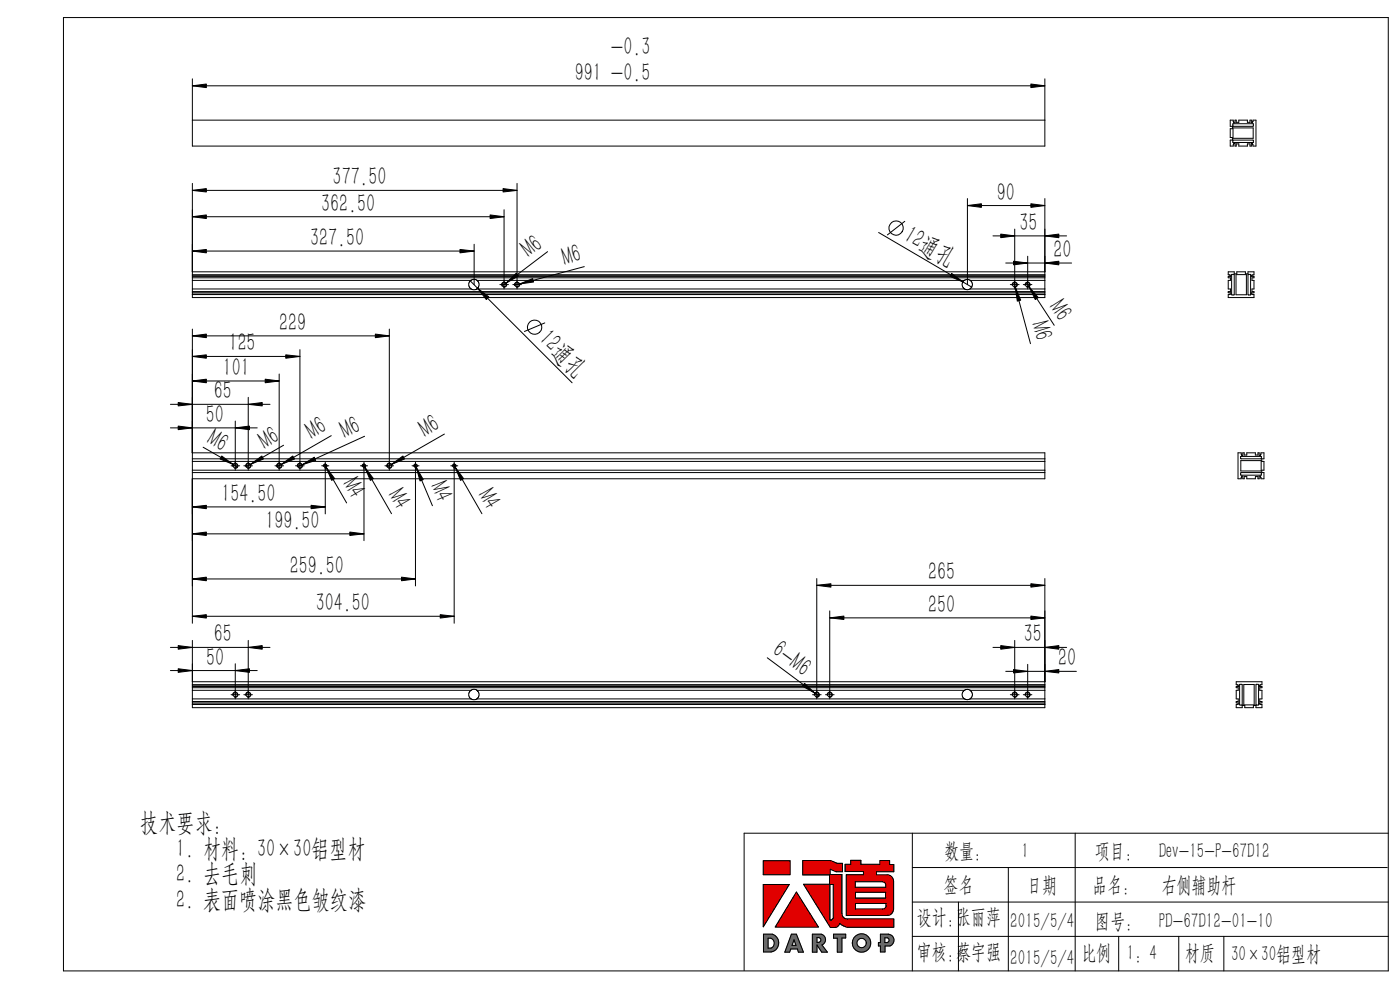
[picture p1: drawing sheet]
<svg xmlns="http://www.w3.org/2000/svg" width="297mm" height="210mm" viewBox="0 0 297 210" stroke-linecap="round" stroke-linejoin="round" font-family="sans-serif">
<g fill="none" stroke="#000" stroke-width=".21">
<path d="M13.5 3.7h281v202.3h-281zM40.8 16.7v14.3h180.9v-14.3M40.8 18.2h180.9M40.8 25.5h180.9M40.8 38.9v24.2h180.9v-21M109.7 38.9v22.4M261 25.5h.6l.1 .5h.3v-.5h.3v.5h.5v-.5h1.8v.5h.6v-.5h.3v.5h.2l.1-.5h.6v5.5h-.6l-.1-.6h-.2v.6h-.3v-.5h-.6v.5h-1.8v-.5h-.5v.5h-.3v-.6h-.3l-.1 .6h-.6v-1.3h.5v-.5h-.5v-1.9h.5v-.5h-.5zM261.5 26.3l4.4-.1v.6h-4.3zM261.5 29.7h4.4v.5h-4.3zM261.6 27.1h4.3v2.2h-4.3zM40.8 57.7h180.9M40.8 58.3h180.9"/>
<path d="M40.8 58.6h180.9M40.8 58.9h180.9M40.8 58.4h180.9M40.8 53.3h59.8M40.8 46h66.1M40.8 40.4h68.9M99.8 59.6l21.6 21.6M99.9 59.4l-.4 .5-.1 .7 .5 .7M100.6 51.8v8.6M101.2 59.5l.4 .4v.6l-.1 .5-.4 .3M101.2 59.4l-.9-.1-.4 .2h-59.1M101.2 59.5h103.4l.5-.2 .7 .2"/>
<path d="M106.9 44.5v16.8M116.2 53.4l-9.7 7.3M124 56.6l-14.8 3.9a.54 .54 0 0 1 .5-.6 .54 .54 0 0 1 .5 .5 .54 .54 0 0 1-.6 .5M186.4 49.3l19.8 11.6M191.9 46.9l-3.6 2.9M204.6 59.4l-.4 .4-.1 .6 .1 .5 .4 .4M205.2 42.1v18.3M205.2 43.6h16.5M205.8 59.5l.4 .4 .1 .6-.2 .5-.3 .3M205.8 59.5h15.9M210.7 50h15.6M213.4 55.8h13.9"/>
<path d="M215.1 59.9l3.5 13M215.3 48.6v12.7M217.7 59.9l5.9 9.1M218 54.4v6.9M260.6 57.7h1.2v.4h.6v-.4h1.8v.4h.6v-.4h1.2v.6l-.5 .1v.2h.5v.3h-.4v.6h.4v1.8h-.4v.5h.4v.3h-.5v.3l.5 .1v.6h-5.4v-.6l.5-.1v-.3h-.5v-.3h.4v-.5h-.4v-1.8h.4v-.6h-.4v-.3h.5v-.2l-.5-.1zM261.3 58.3l.5-.1v4.4l-.5-.1zM262.2 58.3h2.2v4.2h-2.2zM264.8 58.3l.5-.1v4.4l-.5-.1zM40.8 69.8v62.4M40.8 61.3h59.1M40.8 62.1h180.9M40.8 61.8h180.9"/>
<path d="M40.8 62.5h180.9M40.8 62.4h180.9M40.8 75.6h22.8M40.8 71.2h41.8M59.2 79.3v20.4M63.6 74.2v25.5M82.6 69.8v29.9M99.9 61.3l.4 .2 .8-.2h103.5M106 60.4h1.9M106.4 60.5a.55 .55 0 0 1 .5-.7 .55 .55 0 0 1 .6 .6 .55 .55 0 0 1-.7 .5M108.8 60.4h1.8M115.6 68.5l-4.3 1.8"/>
<path d="M204.6 61.3l.5 .2 .6-.2h16M214.3 60.4h1.9M214.8 60.5a.54 .54 0 0 1 .4-.6 .54 .54 0 0 1 .6 .5 .54 .54 0 0 1-.7 .5M217.1 60.4h1.8M217.5 60.5a.55 .55 0 0 1 .4-.7 .55 .55 0 0 1 .6 .6 .55 .55 0 0 1-.7 .5M36.2 90.8h18.4M36.2 85.8h21.1M40.8 96.1h180.9v5.5h-180.9M40.8 97.3h180.9M40.8 97.9h180.9M40.8 99.7h180.9M40.8 80.8h18.4"/>
<path d="M43.1 94.9l7.3 4.2M49 98.8h1.8M49.4 98.9a.54 .54 0 0 1 .5-.6 .54 .54 0 0 1 .6 .5 .54 .54 0 0 1-.7 .5M49.9 89.3v10.4M51.7 98.8h1.9M52.1 98.9a.54 .54 0 0 1 .5-.7 .54 .54 0 0 1 .6 .6 .54 .54 0 0 1-.7 .5M52.7 84.3v15.4M58.3 98.8h1.9M58.7 98.9a.54 .54 0 0 1 .5-.6 .54 .54 0 0 1 .6 .5 .54 .54 0 0 1-.7 .5M60.2 94.4l-8 4.7M62.7 98.8h1.8M63.1 98.9a.55 .55 0 0 1 .5-.7 .55 .55 0 0 1 .6 .6 .55 .55 0 0 1-.7 .5"/>
<path d="M68.2 98.8h1.6M68.6 98.9a.35 .35 0 0 1 .3-.5 .35 .35 0 0 1 .4 .4 .35 .35 0 0 1-.4 .3M68.8 98.5l4.7 8.2M69 98v11M70.3 92.4l-11.5 6.7M76.5 98.8h1.5M76.8 98.9a.35 .35 0 0 1 .3-.5 .35 .35 0 0 1 .4 .4 .35 .35 0 0 1-.4 .3M77 98.5l6.1 10.5M77.2 98v16.7M77.3 92.5l-14.2 6.5M81.7 98.8h1.8M82 98.9a.54 .54 0 0 1 .5-.7 .54 .54 0 0 1 .6 .6 .54 .54 0 0 1-.6 .5"/>
<path d="M87.4 98.8h1.5M87.8 98.9a.36 .36 0 0 1 .3-.5 .36 .36 0 0 1 .4 .4 .36 .36 0 0 1-.4 .3M88 98.5l3.7 8.8M88.1 98v26.3M94.3 92.1l-12.2 7M95.6 98.8h1.5M96 98.9a.36 .36 0 0 1 .3-.5 .36 .36 0 0 1 .4 .4 .36 .36 0 0 1-.4 .3M96.2 98.5l6 10.5M96.4 98v34.2M262.6 96.1h.7l.1 .5h.3v-.5h.2v.4h.6v-.4h1.8v.4h.6v-.4h.2v.5h.3l.1-.5h.6v1.2h-.4v.6h.4v1.8h-.4v.5h.4v1.4h-.6l-.1-.6h-.3v.6h-.2v-.5h-.6v.5h-1.8v-.5h-.6v.5h-.2v-.6h-.3l-.1 .6h-.7zM263.2 96.9l4.3-.1 .1 .5h-4.4zM263.2 97.7h4.3v2.2h-4.3z"/>
<path d="M40.8 100.2h180.9M40.8 107.5h28.2M40.8 113.2h36.4M263.2 100.3l4.3-.1 .1 .6h-4.4zM36.2 137.3h21.1M40.8 122.8h47.3M40.8 130.7h55.6M52.7 135.8v12.5M162.8 139.5l10.9 8.2M173.3 122.7v25.6M173.3 124.2h48.4M176 129.6v18.7"/>
<path d="M176 131.1h45.7M210.7 137.3h15.6M215.3 135.8v12.5M221.7 122.7v27.4h-180.9v-14.3M36.2 142.2h18.4M40.8 148.3h59.2l.3 .1 .9-.1M40.8 144.6h180.9M40.8 145.2h180.9M40.8 145.9h180.9M40.8 145.6h180.9M40.8 146.4h59.1M40.8 148.8h180.9"/>
<path d="M40.8 149.1h180.9M40.8 149.4h180.9M40.8 145.3h180.9M49 147.4h1.8M49.4 147.5a.54 .54 0 0 1 .5-.7 .54 .54 0 0 1 .6 .6 .54 .54 0 0 1-.7 .5M49.9 140.8v7.5M51.7 147.4h1.9M52.1 147.5a.54 .54 0 0 1 .5-.7 .54 .54 0 0 1 .6 .5 .54 .54 0 0 1-.7 .6M99.9 146.4l-.2 .2-.3 .5 .1 .7 .4 .5M101.1 146.4l.5 .8v.6l-.4 .5M101.2 146.4l-.9-.2-.4 .2M101.2 148.3h103.5l.4 .1 .7-.1"/>
<path d="M101.2 146.4h103.4M172.4 147.4h1.8M172.8 147.5a.55 .55 0 0 1 .4-.7 .55 .55 0 0 1 .6 .6 .55 .55 0 0 1-.7 .5M175.1 147.4h1.9M175.5 147.5a.54 .54 0 0 1 .5-.7 .54 .54 0 0 1 .6 .6 .54 .54 0 0 1-.7 .5M204.6 146.4l-.4 .4-.1 .5 .1 .6 .4 .4M204.6 146.4l.5-.2 .7 .2h15.9M205.8 146.4l.5 .8-.1 .6-.4 .5M205.8 148.3h15.9M213.4 142.4h14.9M214.3 147.4h1.9M214.8 147.5a.54 .54 0 0 1 .4-.7 .54 .54 0 0 1 .6 .6 .54 .54 0 0 1-.7 .5"/>
<path d="M217.1 147.4h1.8M217.5 147.5a.55 .55 0 0 1 .4-.7 .55 .55 0 0 1 .6 .6 .55 .55 0 0 1-.7 .5M218 140.9v7.4M262.3 144.6h5.4v.6l-.5 .1v.3h.5v.3h-.4v.5h.4v1.9h-.4v.5h.4v.3h-.5v.3h.5v.7h-1.3v-.5h-.5v.5h-1.8v-.5h-.6v.5h-1.2v-.7h.5v-.3h-.5v-.3h.4v-.5h-.4v-1.9h.4v-.5h-.4v-.3h.5v-.3l-.5-.1zM263 145.2h.5l-.1 4.4-.4-.1zM263.9 145.2h2.2v4.3h-2.2zM266.4 145.2h.6l-.1 4.4-.5-.1zM193.5 176.7v29.3M228.1 176.7v29.3M294.5 176.7h-136.6v29.2M161.9 182.6h5.7v2.9h-5.7zM161.9 187.6h5.5l-5.5 9z"/>
<path d="M162 198.2h1.9a1.95 1.95 0 0 1 1.3 2 1.95 1.95 0 0 1-1.6 1.7h-1.6zM162.9 199a1.08 1.08 0 0 1 1.4 1.1 1.08 1.08 0 0 1-1.4 1zM167.9 198.2h1.1l1.4 3.8h-1l-.2-.7h-1.4l-.3 .7h-1zM168.4 199.3l.5 1.2h-.9zM169 189.2l4.6 7.4h-9.1zM170.3 182.5h5.8l1.5 .6h1.1v1.8h-1.3l-1.3-.5v1.1h2.5v8.3a1.16 1.16 0 0 0 1.1 1.1h9.9v1.8h-9.9l-1.6-.8-.6 .7-1.4 .1-5.6-9.1h5.5v-2h-5.7zM172.3 198.2h1.9a1.2 1.2 0 0 1 .9 1 1.2 1.2 0 0 1-.7 1.2l1.1 1.6h-1.2l-1-1.6v1.6h-1zM173.3 198.9h.4a.52 .52 0 0 1 .5 .5 .52 .52 0 0 1-.5 .5h-.4zM176.1 187.6h.7v7.1l-.4 .5h-.3zM176.8 198.2h2.6v.8h-.8v3h-1v-3h-.8zM179.3 183.3h1.2v-.8h2.1v.8h4.1v-.8h2v.9h.9v1.5h-3.7v.7h2.3a1.37 1.37 0 0 1 1.4 1.3v5.9a1.37 1.37 0 0 1-1.4 1.4h-8.7v-8.7h3.7v-.6h-3.9zM181.4 187h5.8a.73 .73 0 0 1 .7 .7v.5h-6.5z"/>
<path d="M181.5 191.6h6.5v.6a.65 .65 0 0 1-.7 .6h-5.8zM181.5 189.3h6.4v1.2h-6.4zM186.8 198.2h1.7a1.29 1.29 0 0 1 1.2 1.1 1.29 1.29 0 0 1-.9 1.4h-1.1v1.2h-.9v-1.2h-.4v-.8h.4zM187.7 198.9h.6a.52 .52 0 0 1 .3 .5 .52 .52 0 0 1-.4 .5h-.5zM193.5 191.3h101M193.5 198.6h101M193.5 184h100.8M203.3 191.3v14.7M213.9 184v22M237.3 198.6v7.4M250.1 198.6v7.4M259.6 198.6v7.4"/>
<circle cx="190.1" cy="48.4" r="1.51"/>
<circle cx="107" cy="60.4" r=".45"/>
<circle cx="109.7" cy="60.4" r=".46"/>
<circle cx="113.4" cy="69.4" r="1.52"/>
<circle cx="215.3" cy="60.4" r=".46"/>
<circle cx="218" cy="60.4" r=".46"/>
<circle cx="49.9" cy="98.8" r=".47"/>
<circle cx="52.7" cy="98.8" r=".47"/>
<circle cx="59.2" cy="98.8" r=".47"/>
<circle cx="63.6" cy="98.8" r=".46"/>
<circle cx="69" cy="98.8" r=".3"/>
<circle cx="77.2" cy="98.8" r=".3"/>
<circle cx="82.6" cy="98.8" r=".47"/>
<circle cx="88.1" cy="98.8" r=".3"/>
<circle cx="96.4" cy="98.8" r=".3"/>
<circle cx="49.9" cy="147.4" r=".46"/>
<circle cx="52.6" cy="147.4" r=".47"/>
<circle cx="173.3" cy="147.4" r=".46"/>
<circle cx="176" cy="147.4" r=".46"/>
<circle cx="215.3" cy="147.4" r=".47"/>
<circle cx="218" cy="147.4" r=".47"/>
<circle cx="182.8" cy="200" r="1.97"/>
<circle cx="182.8" cy="200" r=".99"/>
</g>
<g fill="#6a6a6a" stroke="#6a6a6a" stroke-width=".21">
<path d="M162 198.2v3.7l2-.1 .7-.5 .4-.7a1.9 1.9 0 0 0-1.2-2.4zM162.9 199l.8 .1 .6 .7-.2 .9-.5 .4h-.7z" fill-rule="evenodd"/>
<path d="M167.9 198.2l-1.4 3.8h1l.3-.7h1.4l.2 .7h1l-1.4-3.8zM168.4 199.3l.5 1.2h-.9z" fill-rule="evenodd"/>
<path d="M172.3 198.2v3.8h1v-1.6l1 1.6h1.2l-1.1-1.6 .5-.4 .2-.3v-.6l-.2-.5-.6-.4zM173.3 198.9h.5l.3 .2 .1 .3-.3 .4-.6 .1z" fill-rule="evenodd"/>
<path d="M176.8 198.2h2.6v.8h-.8v3h-1v-3h-.8z" fill-rule="evenodd"/>
<path d="M180.8 200a1.95 1.95 0 0 0 3.9 0 1.95 1.95 0 0 0-3.9 0zM181.8 200a1 1 0 0 1 2 0 1 1 0 0 1-2 0z" fill-rule="evenodd"/>
<path d="M186.8 198.2v1.7h-.4v.8h.4v1.2h.9v-1.2h1.1l.5-.3 .3-.6v-.7l-.2-.4-.6-.5zM187.7 198.9h.6l.3 .2v.4l-.1 .3-.8 .1z" fill-rule="evenodd"/>
</g>
<g fill="#e10000" stroke="#e10000" stroke-width=".21">
<path d="M161.9 187.6h5.5l-5.5 9z"/>
<path d="M169 189.2l4.6 7.4h-9.1z"/>
<path d="M161.9 182.6h5.7v2.9h-5.7z" fill-rule="evenodd"/>
<path d="M170.3 182.5v3.1h5.7v2h-5.5l5.6 9.1h1.2l.6-.4a.3 .3 0 0 1 .3-.4 .3 .3 0 0 1 .3 .3l1.2 .5h9.9v-1.8h-10.1l-.5-.2-.4-.8v-8.4h-2.5v-1.1l1.3 .5h1.3v-1.8h-1.1l-1.5-.6zM176.1 187.6h.7v7.1l-.4 .5h-.3z" fill-rule="evenodd"/>
<path d="M181.5 189.3h6.4v1.2h-6.4zM179.3 183.3v1.6h3.9v.6h-3.7v8.7h8.9l.6-.3 .3-.3 .3-.6-.1-6.5-.3-.5-.7-.4h-2.6v-.7h3.7v-1.5h-.9v-.9h-2v.8h-4.1v-.8h-2.1v.8zM181.4 187h5.9l.5 .4 .1 .8h-6.5zM181.5 191.6h6.5v.8l-.5 .4h-6z" fill-rule="evenodd"/>
</g>
<g fill="#000" stroke="#000" stroke-width=".21">
<path d="M40.8 18.2l3-.4v.8zM218.7 17.8l3 .4-3 .4zM40.8 53.3l3-.4v.7zM40.8 46l3-.4v.8zM40.8 40.4l3-.4v.7zM97.6 52.9l3 .4-3 .3zM104 45.6l2.9 .4-2.9 .4zM106.7 40l3 .4-3 .3zM201.9 58l2.4 1.8-2.8-1.2zM205.2 43.6l3-.4v.8zM212.3 49.7l3 .3-3 .4zM215 55.4l3 .4-3 .4z"/>
<path d="M221.7 55.8l2.9-.4v.8zM221.7 50l2.9-.3v.7zM218.7 43.2l3 .4-3 .4zM40.8 75.6l3-.3v.7zM40.8 71.2l3-.3v.7zM60.6 75.3l3 .3-3 .4zM79.6 70.9l3 .3-3 .4zM101.3 61.2l2.4 1.8-.5 .5zM107.4 60l2.1-2 .5 .5zM110.2 60.2l2.8-1.1 .2 .7zM215.4 60.9l1.1 2.8-.7 .2zM218.3 60.8l2 2.3-.7 .4z"/>
<path d="M37.8 90.4l3 .4-3 .3zM37.8 85.4l3 .4-3 .3zM40.8 80.8l3-.4v.8zM47 96.7l2.4 1.8-2.7-1.1zM49.9 90.8l3-.4v.7zM52.7 85.8l2.9-.4v.7zM53.1 98.5l2.4-1.8 .4 .7zM56.3 80.4l2.9 .4-2.9 .4zM59.7 98.5l2.4-1.8 .4 .7zM64.1 98.6l2.6-1.6 .3 .7zM69.2 99.1l1.8 2.4-.6 .4zM77.4 99.1l1.8 2.4-.6 .4z"/>
<path d="M83.1 98.5l2.4-1.8 .3 .7zM88.3 99.1l1.5 2.6-.7 .3zM96.6 99.1l1.7 2.4-.6 .4zM40.8 107.5l3-.3v.7zM40.8 113.2l3-.3v.7zM66 107.2l3 .3-3 .4zM74.2 112.9l3 .3-3 .4zM40.8 122.8l3-.4v.8zM40.8 130.7l3-.3v.7zM37.8 136.9l3 .4-3 .4zM52.7 137.3l2.9-.4v.8zM85.2 122.4l2.9 .4-2.9 .4z"/>
<path d="M93.4 130.4l3 .3-3 .4zM173.3 124.2l3-.4v.7zM176 131.1l3-.4v.7zM212.3 136.9l3 .4-3 .4zM218.7 123.8l3 .4-3 .3zM221.7 137.3l2.9-.4v.8zM218.7 130.7l3 .4-3 .3zM37.8 141.9l3 .3-3 .4zM49.9 142.2l3-.3v.7zM170.7 144.9l2.1 2.1-2.6-1.5zM215 142l3 .4-3 .3zM221.7 142.4l2.9-.4v.7z"/>
</g>
<g font-size="5.5">
<text x="129.6" y="11.7">-0.3</text>
<text x="121.9" y="17.1">991 -0.5</text>
<text x="70.6" y="39.3">377.50</text>
<text x="68.1" y="44.9">362.50</text>
<text x="211.4" y="42.5">90</text>
<text x="65.8" y="52.2">327.50</text>
<text x="191.5" y="50.8" transform="rotate(30 191.5 50.8)">12通孔</text>
<text x="216.3" y="49">35</text>
<text x="112.3" y="54.8" transform="rotate(-37 112.3 54.8)">M6</text>
<text x="119.8" y="56.4" transform="rotate(-15 119.8 56.4)">M6</text>
<text x="223.5" y="54.7">20</text>
<text x="222.5" y="65" transform="rotate(57 222.5 65)">M6</text>
<text x="59.2" y="70.2">229</text>
<text x="218.8" y="68.8" transform="rotate(75 218.8 68.8)">M6</text>
<text x="48.5" y="74.6">125</text>
<text x="114.1" y="72.1" transform="rotate(45 114.1 72.1)">12通孔</text>
<text x="47.3" y="79.8">101</text>
<text x="43.6" y="89.7">50</text>
<text x="45.4" y="84.7">65</text>
<text x="43.7" y="93.9" transform="rotate(30 43.7 93.9)">M6</text>
<text x="56.2" y="95.5" transform="rotate(-30 56.2 95.5)">M6</text>
<text x="66.3" y="93.3" transform="rotate(-30 66.3 93.3)">M6</text>
<text x="73.2" y="93" transform="rotate(-25 73.2 93)">M6</text>
<text x="90.3" y="93" transform="rotate(-30 90.3 93)">M6</text>
<text x="47" y="106.5">154.50</text>
<text x="72.6" y="102.7" transform="rotate(60 72.6 102.7)">M4</text>
<text x="82.2" y="104.9" transform="rotate(60 82.2 104.9)">M4</text>
<text x="91.3" y="103.2" transform="rotate(67 91.3 103.2)">M4</text>
<text x="101.3" y="104.9" transform="rotate(60 101.3 104.9)">M4</text>
<text x="56.3" y="112.2">199.50</text>
<text x="61.5" y="121.8">259.50</text>
<text x="196.9" y="123.1">265</text>
<text x="67" y="129.7">304.50</text>
<text x="196.9" y="130">250</text>
<text x="45.3" y="136.3">65</text>
<text x="217.2" y="136.3">35</text>
<text x="43.7" y="141.2">50</text>
<text x="163.5" y="138.6" transform="rotate(37 163.5 138.6)">6-M6</text>
<text x="224.5" y="141.3">20</text>
<text x="29.8" y="176.2">技术要求:</text>
<text x="37.4" y="181.7">1. 材料: 30×30铝型材</text>
<text x="37.4" y="187.2">2. 去毛刺</text>
<text x="37.4" y="192.7">2. 表面喷涂黑色皱纹漆</text>
</g>
<g font-size="4.6">
<text x="200.3" y="182">数量：</text>
<text x="216.7" y="182">1</text>
<text x="232.3" y="182">项目：</text>
<text x="245.8" y="182">Dev-15-P-67D12</text>
<text x="200.2" y="189.2">签名</text>
<text x="217.9" y="189.2">日期</text>
<text x="231.7" y="189.2">品名：</text>
<text x="246.4" y="189.2">右侧辅助杆</text>
<text x="194.5" y="196">设计：张丽萍</text>
<text x="214.3" y="196.8">2015/5/4</text>
<text x="232.3" y="196.8">图号：</text>
<text x="245.8" y="196.8">PD-67D12-01-10</text>
<text x="194.5" y="203.3">审核：蔡宇强</text>
<text x="229.4" y="203.6">比例</text>
<text x="239.1" y="203.6">1：4</text>
<text x="251.4" y="203.6">材质</text>
<text x="261.1" y="203.9">30×30铝型材</text>
<text x="214.3" y="204.7">2015/5/4</text>
</g>
</svg>
